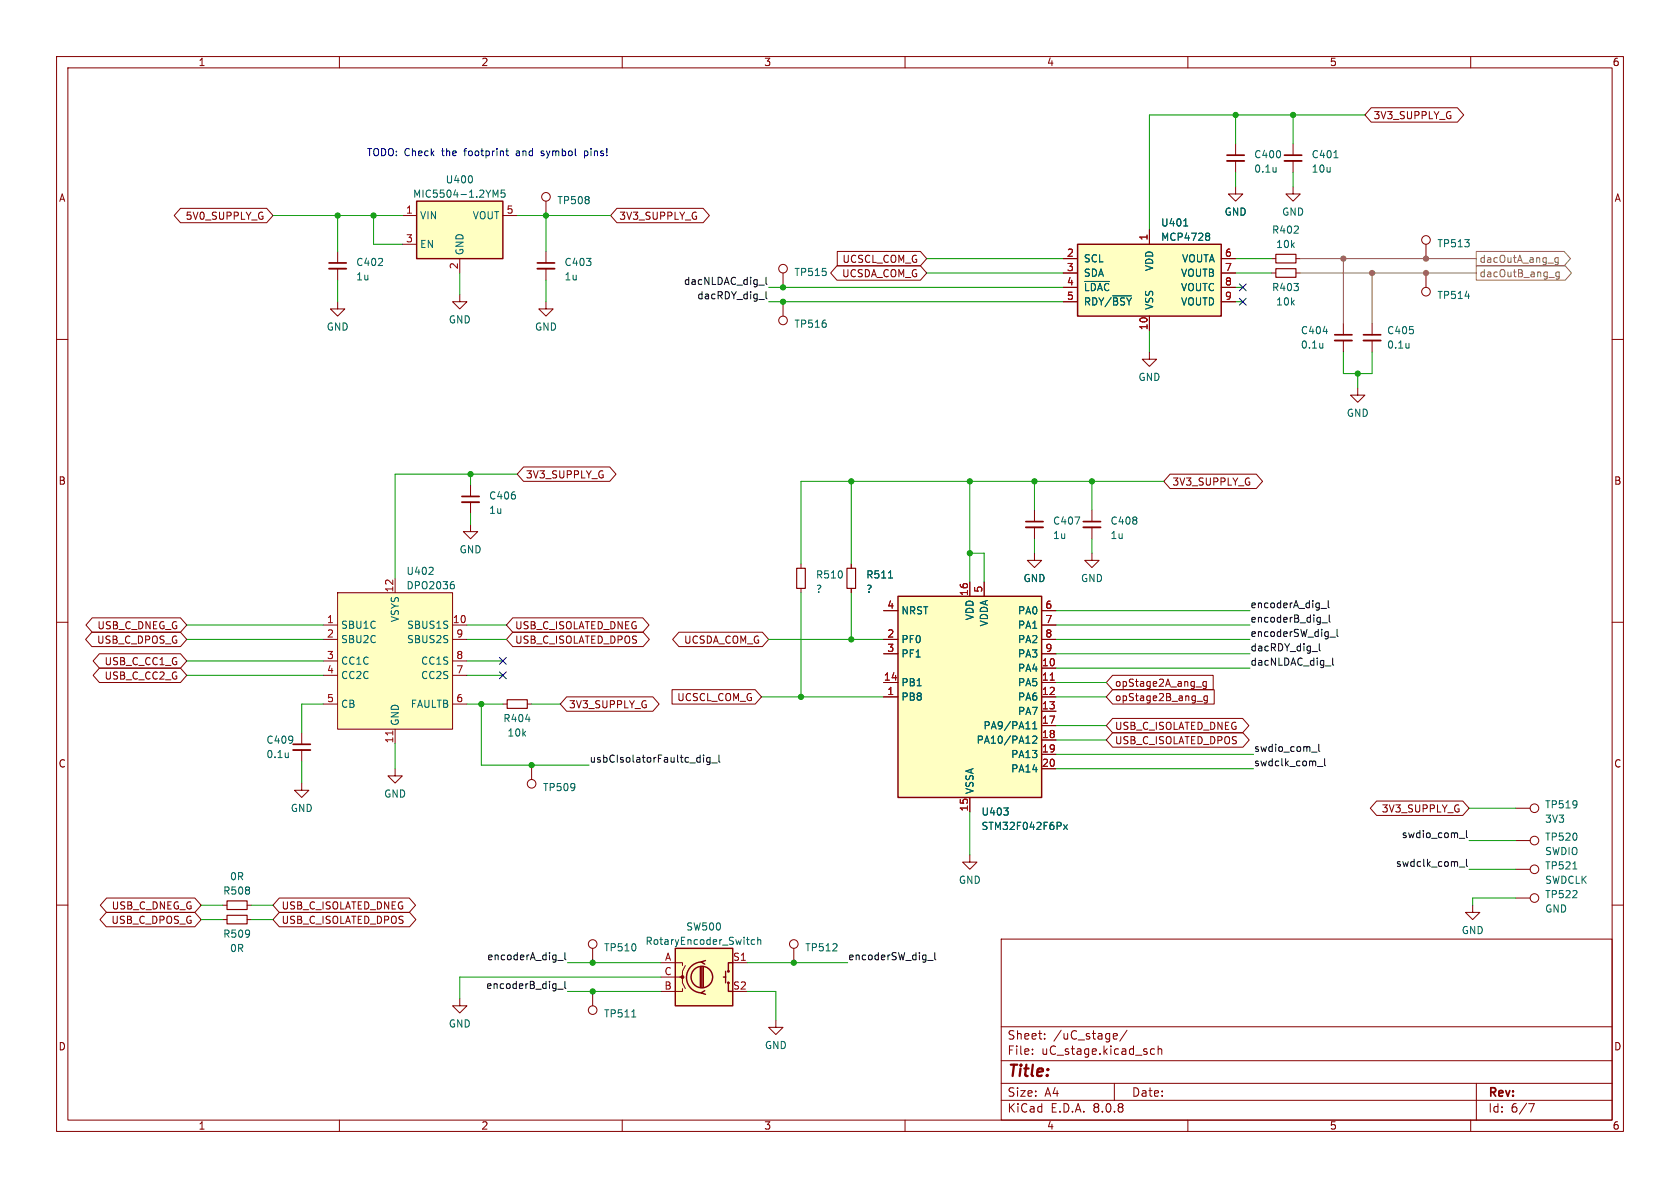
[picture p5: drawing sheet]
<svg xmlns="http://www.w3.org/2000/svg" width="297mm" height="210mm" viewBox="0 0 297 210" stroke-linecap="round" stroke-linejoin="round" font-family="sans-serif">
<g fill="none" stroke="#840000" stroke-width=".18">
<path d="M10 10h277v190h-277zM12 12h273v186h-273zM60 10v2M110 10v2M160 10v2M210 10v2M260 10v2M96.5 35.6v2.5M218.4 33v1.3h1.3l-1.3 1.3-1.2-1.3h1.2M218.4 25.4v2M218.4 28.4v2.1M228.6 33v1.3h1.3l-1.3 1.3-1.3-1.3h1.3"/>
<path d="M81.3 52.1v1.2h1.2l-1.2 1.3-1.3-1.3h1.3M96.5 53.3v1.3h1.3l-1.3 1.3-1.3-1.3h1.3M10 60h2M240 68.6v1.3h1.3l-1.3 1.2-1.2-1.2h1.2M285 60h2M182.9 97.8v1.3h1.2l-1.2 1.2-1.3-1.2h1.3M182.9 90.2v2M182.9 93.2v2.1M193 97.8v1.3h1.3l-1.3 1.2-1.2-1.2h1.2M10 110h2M285 110h2M10 160h2"/>
<path d="M140.3 167.6v2.6M177 166h108v32h-108zM285 160h2M60 198v2M110 198v2M160 198v2M177 194.5h108M177 191.5h108M177 187.5h108M177 181.5h108M182.5 186.3v.1M182.5 185.5v.1"/>
<path d="M184.7 183.6v.1M184.7 182.8v.1M197 191.5v3M197 182.7l.5 .1v.3l-.7 .1M197.5 183.6l-.5 .1M199.2 182.1l-1.2 2M203.5 186.3l.2 .1 .4-.1M204.1 185.5l-.4-.1-.2 .1M204.7 185.5l.3-.1 .3 .1 .1 .9M204.7 184.9v1.5M210 198v2M260 198v2"/>
<path d="M261 191.5v6.5M270.2 195.1h1l-.6 1.5"/>
<circle cx="96.5" cy="34.8" r=".76"/>
<circle cx="140.3" cy="166.9" r=".76"/>
</g>
<path d="M216.9 28.4h3.1M181.4 93.2h3" fill="none" stroke="#840000" stroke-width=".33"/>
<path d="M216.9 27.4h3.1M181.4 92.2h3" fill="none" stroke="#840000" stroke-width=".3"/>
<path d="M225.6 29.6v.8M225.6 30.3l-.1 .1M190 91.4h.9l-.6 1.3" fill="none" stroke="#006464" stroke-width=".18"/>
<path d="M190.5 43.2h25.4v12.7h-25.4z" fill="#ffffc2"/>
<path d="M190.5 43.2h25.4v12.7h-25.4z" fill="none" stroke="#840000" stroke-width=".25"/>
<g fill="none" stroke="#840000" stroke-width=".18">
<path d="M59.7 53.3v1.3h1.3l-1.3 1.3-1.3-1.3h1.3M96.5 44.5v2M96.5 47.5v2M188 45.7h2.5M188 48.3h2.5M188 50.8h2.5M188 53.3h2.5M203.2 40.6v2.6M203.2 55.9v2.5M215.9 45.7h2.5M215.9 48.3h2.5M215.9 50.8h2.5"/>
<path d="M215.9 53.3h2.5M237.5 57.2v2M242.6 57.2v2M203.2 62.2v1.3h1.3l-1.3 1.3-1.3-1.3h1.3M237.5 60.2v2M242.6 60.2v2M83.2 85.7v2.1M83.2 88.8v2M94 135.3v2.5M81.3 176.5v1.3h1.2l-1.2 1.3-1.3-1.3h1.3M104.8 175.3v2.5"/>
<circle cx="94" cy="138.6" r=".76"/>
<circle cx="104.8" cy="178.6" r=".76"/>
</g>
<path d="M209.3 39.9h.7M191.7 49.8h4.4M196.7 52.3h3.3M213.4 41.2h.2l.3 .3-.3 .3M213.4 41.8h.2M213.6 41.8l.3 .2v.2l-.2 .2-.3 .1M233.9 58.6h.8M233.9 60.7v.8M233.9 61.4l-.1 .1M249.1 60.7v.8M249.1 61.4l-.1 .1M111.7 179.8h.7" fill="none" stroke="#006464" stroke-width=".18"/>
<path d="M95 47.5h3M236 60.2h3M241 60.2h3.1M81.7 88.8h3" fill="none" stroke="#840000" stroke-width=".33"/>
<path d="M95 46.5h3M236 59.2h3M241 59.2h3.1M81.7 87.8h3" fill="none" stroke="#840000" stroke-width=".3"/>
<path d="M119.4 167.6h10.1v10.2h-10.1z" fill="#ffffc2"/>
<g fill="none" stroke="#840000" stroke-width=".25">
<path d="M119.4 167.6h10.1v10.2h-10.1zM123.8 170.9v3.6M124.1 170.1a2.73 2.73 0 0 0-2.7 2.7 2.73 2.73 0 0 0 2.7 2.7M124.1 170.9v3.6M124.3 170.9v3.6M124.6 175.1l-.6 .4 .7 .3M124.7 169.8l-.7 .3 .6 .3M127.9 172.7h.4M128.3 171.7v2M128.8 173.7v1.6h.7M129.5 170.2h-.7v1.5"/>
<circle cx="124.1" cy="172.7" r="1.9"/>
<circle cx="128.8" cy="173.7" r=".13"/>
<circle cx="128.8" cy="171.7" r=".13"/>
</g>
<circle cx="120.6" cy="172.7" r=".25" fill="#840000" stroke="#840000" stroke-width=".18"/>
<g fill="none" stroke="#840000" stroke-width=".18">
<path d="M138.4 53.3v2.6M224.8 45.7h.8M229.1 45.7h.8M252.1 43.2v2.5M252.1 48.3v2.5M83.2 92.7v1.3h1.3l-1.3 1.3-1.3-1.3h1.3M88.9 124.5h.8M93.2 124.5h.8M104.8 167.6v2.6M116.8 170.2h3.8v.5M116.8 172.7h3.8v1l.6 1.1M120.6 174.8v.5h-3.8"/>
<path d="M121.2 170.7l-.6 1v1h-.5M129.5 170.2h2.6M137.2 180.3v1.3h1.2l-1.2 1.3-1.3-1.3h1.3"/>
<circle cx="138.4" cy="56.6" r=".76"/>
<circle cx="252.1" cy="42.4" r=".76"/>
<circle cx="252.1" cy="51.6" r=".76"/>
<circle cx="104.8" cy="166.9" r=".76"/>
</g>
<path d="M259 52.4h.8M92.9 127.2h.8M133.4 166.2l-.4-.1-.2 .2 .1 .6h.5M134 166.2l.1-.1 .3 .1 .1 .7M134 165.7v1.2" fill="none" stroke="#006464" stroke-width=".18"/>
<path d="M225.6 45h3.5v1.5h-3.5zM89.7 123.7h3.5v1.5h-3.5z" fill="none" stroke="#840000" stroke-width=".2"/>
<path d="M73.7 35.6h15.2v10.1h-15.2z" fill="#ffffc2"/>
<path d="M73.7 35.6h15.2v10.1h-15.2z" fill="none" stroke="#840000" stroke-width=".25"/>
<g fill="none" stroke="#840000" stroke-width=".18">
<path d="M71.1 38.1h2.6M88.9 38.1h2.5M228.6 25.4v2M228.6 28.4v2.1M59.7 44.5v2M59.7 47.5v2M71.1 43.2h2.6M81.3 45.7v2.6M138.4 48.3v2.5M224.8 48.3h.8M229.1 48.3h.8M193 90.2v2"/>
<path d="M193 93.2v2.1M171.4 151.1v1.3h1.3l-1.3 1.3-1.2-1.3h1.2M268 148.6h2.5M268 153.7h2.5M268 158.8h2.5M268 142.9h2.5M260.3 160v1.3h1.3l-1.3 1.3-1.2-1.3h1.2"/>
<circle cx="138.4" cy="47.5" r=".76"/>
<circle cx="271.3" cy="158.7" r=".76"/>
<circle cx="271.3" cy="142.9" r=".76"/>
<circle cx="271.3" cy="153.7" r=".76"/>
<circle cx="271.3" cy="148.6" r=".76"/>
</g>
<path d="M83.5 31.3v.8M87.2 33.6l.4 .9 .4-.9v1.3M89.2 33.6h-.6v.6l.1-.1h.5l.1 .2-.1 .4-.1 .2-.5-.2M235.8 27.9h.7M278.1 153.6h.7" fill="none" stroke="#006464" stroke-width=".18"/>
<path d="M225.6 47.5h3.5v1.5h-3.5z" fill="none" stroke="#840000" stroke-width=".2"/>
<path d="M227.1 28.4h3M58.2 47.5h3M191.5 93.2h3.1" fill="none" stroke="#840000" stroke-width=".33"/>
<path d="M227.1 27.4h3M58.2 46.5h3M191.5 92.2h3.1" fill="none" stroke="#840000" stroke-width=".3"/>
<path d="M59.7 104.8h20.3v24.1h-20.3z" fill="#ffffc2"/>
<g fill="none" stroke="#840000" stroke-width=".18">
<path d="M141.6 99.7v.8M150.5 99.7v.8M57.1 110.5h2.6M57.1 113h2.6M57.1 116.8h2.6M57.1 119.4h2.6M59.7 104.8h20.3v24.1h-20.3zM69.8 102.2v2.6M80 110.5h2.5M80 113h2.5M80 116.8h2.5M80 119.4h2.5"/>
<path d="M141.6 104v.8M150.5 104v.8M53.3 138.4v1.3h1.3l-1.3 1.3-1.2-1.3h1.2M53.3 129.5v2.1M53.3 132.6v2M57.1 124.5h2.6M69.8 135.9v1.3h1.3l-1.3 1.2-1.2-1.2h1.2M69.8 128.9v2.5M80 124.5h2.5M39.4 162.6h.7M39.4 160h.7M43.7 162.6h.7"/>
<path d="M43.7 160h.7"/>
</g>
<path d="M69.4 129.2v.7" fill="none" stroke="#a90000" stroke-width=".18"/>
<path d="M75.8 101.5h.8M76.5 100.4v.4M79.8 103.3h.3l.2 .2v.5l-.5 .1M80 102.8h.2M157.1 102.2h.7M51 133.1v.8M51 133.8l-.1 .1" fill="none" stroke="#006464" stroke-width=".18"/>
<path d="M51.8 132.6h3.1" fill="none" stroke="#840000" stroke-width=".33"/>
<path d="M51.8 131.6h3.1" fill="none" stroke="#840000" stroke-width=".3"/>
<path d="M140.8 100.5h1.6v3.5h-1.6zM149.7 100.5h1.6v3.5h-1.6zM40.1 159.3h3.6v1.5h-3.6zM40.1 161.8h3.6v1.5h-3.6z" fill="none" stroke="#840000" stroke-width=".2"/>
<path d="M158.7 105.4h25.4v35.6h-25.4z" fill="#ffffc2"/>
<path d="M158.7 105.4h25.4v35.6h-25.4z" fill="none" stroke="#840000" stroke-width=".25"/>
<g fill="none" stroke="#840000" stroke-width=".18">
<path d="M242.4 19h15.3l1.1 1.3-1.1 1.3h-15.3l-1.1-1.3zM31.9 36.8h15.2l1.2 1.3-1.2 1.3h-15.2l-1.1-1.3zM109.1 36.8h15.2l1.1 1.3-1.1 1.3h-15.2l-1.2-1.3zM148 47h14.7l1.1 1.3-1.1 1.2h-14.7l-1.2-1.2zM148 44.4h14.7l1.1 1.3-1.1 1.3h-14.7zM188 45.7h2.5M188 48.3h2.5M188 50.8h2.5M188 53.3h2.5M203.2 40.6v2.6M203.2 55.9v2.5M215.9 45.7h2.5"/>
<path d="M215.9 48.3h2.5M215.9 50.8h2.5M215.9 53.3h2.5M92.6 82.5h15.2l1.1 1.3-1.1 1.3h-15.2l-1.2-1.3zM150.5 99.7v.8M206.9 83.8h15.2l1.1 1.3-1.1 1.3h-15.2l-1.2-1.3zM16.2 111.8h15.7l1.1 1.2-1.1 1.3h-15.7l-1.1-1.3zM16.3 109.2h15.6l1.1 1.3-1.1 1.3h-15.6l-1.1-1.3zM17.6 118.1h14.3l1.1 1.3-1.1 1.3h-14.3l-1.1-1.3zM17.6 115.6h14.3l1.1 1.2-1.1 1.3h-14.3l-1.1-1.3zM90.6 111.8h23.1l1.1 1.2-1.1 1.3h-23.1l-1.1-1.3zM90.6 109.2h23l1.1 1.3-1.1 1.3h-23l-1.1-1.3z"/>
<path d="M120 111.8h14.8l1.1 1.2-1.1 1.3h-14.8l-1.1-1.3zM150.5 104v.8M156.2 113h2.5M156.2 115.6h2.5M156.2 108h2.5M171.4 102.9v2.5M174 102.9v2.5M184.1 118.1h2.6M184.1 113h2.6M184.1 115.6h2.6M184.1 108h2.6M184.1 110.5h2.6"/>
<path d="M196.7 119.4h17.8v2.5h-17.8l-1.1-1.2zM100.2 123.2h15.2l1.1 1.3-1.1 1.2h-15.2l-1.1-1.2zM118.8 121.9h14.7l1.1 1.3-1.1 1.3h-14.7zM156.2 123.2h2.5M156.2 120.7h2.5M184.1 123.2h2.6M184.1 120.7h2.6M184.1 125.7h2.6M184.1 128.3h2.6M184.1 130.8h2.6M184.1 133.4h2.6M184.1 135.9h2.6"/>
<path d="M196.7 121.9h18v2.6h-18l-1.1-1.3zM196.7 129.5h23l1.1 1.3-1.1 1.3h-23l-1.1-1.3zM196.7 127h23l1.1 1.3-1.1 1.2h-23l-1.1-1.2zM211.4 121.4h1M211.6 124h1M213.3 120.5v1l-.3 .2h-.3M213.3 120.5h-.4l-.2 .2 .1 .6h.5M213.4 123v1l-.2 .3-.3-.1M213.4 123.1l-.3-.1-.3 .3 .2 .5h.4M18.8 158.7h15.6l1.2 1.3-1.2 1.3h-15.6l-1.1-1.3zM49.4 158.7h23l1.1 1.3-1.1 1.3h-23l-1.1-1.3zM171.4 141v2.5"/>
<path d="M243.4 141.6h15.2l1.1 1.3-1.1 1.2h-15.2l-1.2-1.2zM18.8 161.3h15.6l1.2 1.3-1.2 1.2h-15.6l-1.1-1.2zM49.4 161.3h23l1.1 1.3-1.1 1.2h-23l-1.1-1.2z"/>
</g>
<path d="M185.7 120.2h.7" fill="none" stroke="#a90000" stroke-width=".18"/>
<g fill="none" stroke="#006464" stroke-width=".18">
<path d="M209.3 39.9h.7M191.7 49.8h4.4M196.7 52.3h3.3M213.4 41.2h.2l.3 .3-.3 .3M213.4 41.8h.2M213.6 41.8l.3 .2v.2l-.2 .2-.3 .1M157.1 102.2h.7M182.6 128.8h.7M182.6 127.9l.3-.3v1.2M182.6 130.2l.5-.1 .2 .4-.8 .9h.8M177.4 142.8h.8l-.4 .5M178.2 143.4v.6"/>
<path d="M188 145.8l.7 .8M188.7 145.8l-.7 .8"/>
</g>
<path d="M229.9 45.7h31.1M229.9 48.3h31.1M237.5 45.7v11.5M242.6 48.3v8.9M261 47h15.7l1.1 1.3-1.1 1.2h-15.7zM261 44.4h15.5l1.1 1.3-1.1 1.3h-15.5zM273.8 49.1h1M275.5 45.5v1.1l-.3 .2h-.3M275.5 45.6l-.4-.1-.2 .3 .1 .5h.5M275.7 48.1v1l-.3 .3-.3-.1M275.7 48.1h-.4l-.3 .2 .2 .6h.5" fill="none" stroke="#8a8038" stroke-width=".18"/>
<g fill="none" stroke="#0f0f0f" stroke-width=".18">
<path d="M134.2 50.4h.9M134.2 52.9h.9M135.4 49v1.1l.2 .2M135.4 51.6v1l.2 .2M232 115.2h.9M233.2 113.8v1.1l.2 .2M233.5 107.6h1M233.7 110.1h1M234.3 117.7h1M234.8 106.2v1.1l.2 .1M235 108.7v1.1l.2 .2M235.1 112.6h1"/>
<path d="M235.6 116.3v1.1l.2 .2M236.4 111.2v1.1l.2 .2M124.4 133.5v.1M124.4 133.9v.8M125.5 133.9v1l-.2 .3-.3-.1M125.5 134l-.3-.1-.3 .2 .1 .6h.5M125.8 134.9h1M127.1 133.5v1.1l.2 .1M231.9 133h.9M232.9 135.5h1M233.1 131.6v1.1l.2 .1M234.2 134.1v1.1l.2 .2"/>
<path d="M258 153.3h.9M258 148.2h.9M259.3 151.9v1.1l.1 .2M259.3 146.8v1.1l.1 .2M98.6 169.8h1M98.6 174.9h1M99.9 168.4v1.1l.1 .2M99.9 173.5v1.1l.1 .1M164 169.8h1M165.3 168.4v1.1l.1 .2"/>
</g>
<path d="M89.4 26.7h.5M89.6 26.3v1l.3 .2M95.7 27.5h.1M95.8 26.7l-.1 .2 .1 .2M103.3 27.5h.4M103.3 26.7v1.2M103.7 26.7h-.4" fill="none" stroke="#0000c2" stroke-width=".18"/>
<g fill="none" stroke="#009600" stroke-width=".18">
<path d="M48.3 38.1h22.8M59.7 38.1v6.4M66 38.1v5.1h5.1M91.4 38.1h16.5M96.5 38.1v6.4M218.4 20.3v5.1M218.4 30.5v2.5M228.6 20.3v5.1M228.6 30.5v2.5M241.3 20.3h-38.1v20.3M59.7 49.5v3.8M81.3 48.3v3.8"/>
<path d="M96.5 49.5v3.8M135.9 53.3h52.1M135.9 50.8h52.1M163.8 48.3h24.2M163.8 45.7h24.2M203.2 58.4v3.8M218.4 53.3h1.3M218.4 50.8h1.3M218.4 48.3h6.4M218.4 45.7h6.4M237.5 62.2v3.8h5.1v-3.8M240 66v2.6"/>
<path d="M83.2 83.8v1.9M83.2 90.8v1.9M91.4 83.8h-21.6v18.4M150.5 85.1v14.6M171.4 97.8h2.6v5.1M171.4 85.1v17.8M182.9 85.1v5.1M182.9 95.3v2.5M193 85.1v5.1M193 95.3v2.5M205.7 85.1h-64.1v14.6M33 119.4h24.1"/>
<path d="M33 113h24.1M33 116.8h24.1M33 110.5h24.1M82.5 119.4h6.4M82.5 113h7M82.5 116.8h6.4M82.5 110.5h7M135.9 113h20.3M141.6 104.8v18.4M150.5 104.8v8.2M186.7 113h34.3M186.7 110.5h34.3"/>
<path d="M186.7 108h34.3M186.7 118.1h34.3M186.7 115.6h34.3M53.3 134.6v3.8M57.1 124.5h-3.8v5M69.8 131.4v4.5M82.5 124.5h6.4M85.1 124.5v10.8h19M94 124.5h5.1M134.6 123.2h21.6M186.7 123.2h8.9M186.7 130.8h8.9"/>
<path d="M186.7 120.7h8.9M186.7 128.3h8.9M186.7 135.9h34.9M186.7 133.4h34.9M171.4 143.5v7.6M259.7 148.6h8.3M259.7 153.7h8.3M259.7 142.9h8.3M268 158.8h-7.7v1.2M35.6 160h3.8M35.6 162.6h3.8M44.4 160h3.9"/>
<path d="M44.4 162.6h3.9M100.3 170.2h16.5M100.3 175.3h16.5M116.8 172.7h-35.5v3.8M132.1 170.2h17.8M132.1 175.3h5.1v5"/>
</g>
<path d="M219.1 50.2l1.2 1.2M219.1 52.7l1.2 1.2M220.3 50.2l-1.2 1.2M220.3 52.7l-1.2 1.2M88.3 118.8l1.2 1.2M88.3 116.2l1.2 1.2M89.5 118.8l-1.2 1.2M89.5 116.2l-1.2 1.2" fill="none" stroke="#000084" stroke-width=".18"/>
<g fill="#8a8038" stroke="#8a8038" stroke-width=".18">
<circle cx="237.5" cy="45.7" r=".46"/>
<circle cx="252.1" cy="45.7" r=".46"/>
<circle cx="242.6" cy="48.3" r=".46"/>
<circle cx="252.1" cy="48.3" r=".46"/>
</g>
<g fill="#009600" stroke="#009600" stroke-width=".18">
<circle cx="218.4" cy="20.3" r=".46"/>
<circle cx="228.6" cy="20.3" r=".46"/>
<circle cx="140.3" cy="170.2" r=".46"/>
<circle cx="104.8" cy="175.3" r=".46"/>
<circle cx="104.8" cy="170.2" r=".46"/>
<circle cx="94" cy="135.3" r=".46"/>
<circle cx="171.4" cy="97.8" r=".46"/>
<circle cx="182.9" cy="85.1" r=".46"/>
<circle cx="150.5" cy="85.1" r=".46"/>
<circle cx="171.4" cy="85.1" r=".46"/>
<circle cx="193" cy="85.1" r=".46"/>
<circle cx="96.5" cy="38.1" r=".46"/>
<circle cx="138.4" cy="50.8" r=".46"/>
<circle cx="138.4" cy="53.3" r=".46"/>
<circle cx="83.2" cy="83.8" r=".46"/>
<circle cx="66" cy="38.1" r=".46"/>
<circle cx="59.7" cy="38.1" r=".46"/>
<circle cx="240" cy="66" r=".46"/>
<circle cx="85.1" cy="124.5" r=".46"/>
<circle cx="150.5" cy="113" r=".46"/>
<circle cx="141.6" cy="123.2" r=".46"/>
</g>
<text font-size="2.8" fill="#840000" x="178" y="190.9">Title:</text>
<g font-size="2.1" fill="#840000">
<text x="178" y="184">Sheet:</text>
<text x="186.2" y="184">/uC_stage/</text>
<text x="178" y="186.7">File:</text>
<text x="184.1" y="186.7">uC_stage.kicad_sch</text>
<text x="178" y="196.9">KiCad</text>
<text x="178" y="194.1">Size:</text>
<text x="184.7" y="194.1">A4</text>
<text x="185.7" y="196.9">E.D.A.</text>
<text x="193.3" y="196.9">8.0.8</text>
<text x="200" y="194.1">Date:</text>
<text x="263" y="194.3">Rev:</text>
<text x="263" y="196.9">Id:</text>
<text x="267.1" y="196.9">6/7</text>
</g>
<g font-size="1.8" fill="#840000">
<text x="35" y="11.9">1</text>
<text x="85" y="11.9">2</text>
<text x="135" y="11.9">3</text>
<text x="185" y="11.9">4</text>
<text x="235" y="11.9">5</text>
<text x="285" y="11.9">6</text>
<text x="242.7" y="21.3">3V3_SUPPLY_G</text>
<text x="10.3" y="35.9">A</text>
<text x="285.3" y="35.9">A</text>
<text x="32.7" y="39.1">5V0_SUPPLY_G</text>
<text x="109.4" y="39.1">3V3_SUPPLY_G</text>
<text x="148.8" y="46.7">UCSCL_COM_G</text>
<text x="148.8" y="49.2">UCSDA_COM_G</text>
<text x="10.3" y="85.9">B</text>
<text x="92.9" y="84.8">3V3_SUPPLY_G</text>
<text x="207.2" y="86">3V3_SUPPLY_G</text>
<text x="285.3" y="85.9">B</text>
<text x="17.1" y="114">USB_C_DPOS_G</text>
<text x="17.1" y="111.4">USB_C_DNEG_G</text>
<text x="91" y="114">USB_C_ISOLATED_DPOS</text>
<text x="91" y="111.4">USB_C_ISOLATED_DNEG</text>
<text x="120.8" y="114">UCSDA_COM_G</text>
<text x="18.4" y="117.8">USB_C_CC1_G</text>
<text x="18.4" y="120.3">USB_C_CC2_G</text>
<text x="100.5" y="125.4">3V3_SUPPLY_G</text>
<text x="119.6" y="124.1">UCSCL_COM_G</text>
<text x="197" y="124.1">opStage2B_ang_g</text>
<text x="197" y="121.6">opStage2A_ang_g</text>
<text x="197" y="131.8">USB_C_ISOLATED_DPOS</text>
<text x="197" y="129.2">USB_C_ISOLATED_DNEG</text>
<text x="10.3" y="135.9">C</text>
<text x="285.3" y="135.9">C</text>
<text x="244.2" y="143.8">3V3_SUPPLY_G</text>
<text x="19.7" y="161">USB_C_DNEG_G</text>
<text x="49.7" y="161">USB_C_ISOLATED_DNEG</text>
<text x="19.6" y="163.5">USB_C_DPOS_G</text>
<text x="49.7" y="163.5">USB_C_ISOLATED_DPOS</text>
<text x="10.3" y="185.9">D</text>
<text x="285.3" y="185.9">D</text>
<text x="35" y="199.9">1</text>
<text x="85" y="199.9">2</text>
<text x="135" y="199.9">3</text>
<text x="185" y="199.9">4</text>
<text x="235" y="199.9">5</text>
<text x="285" y="199.9">6</text>
</g>
<g font-size="1.8" fill="#0000c2">
<text x="64.8" y="27.7">TODO: Check</text>
<text x="78.2" y="27.7">the</text>
<text x="82.4" y="27.7">footprint</text>
<text x="91.7" y="27.7">and</text>
<text x="96.3" y="27.7">symbol</text>
<text x="104.1" y="27.7">pins!</text>
</g>
<g font-size="1.8" fill="#006464">
<text x="221.6" y="28.2">C400</text>
<text x="231.8" y="28.2">C401</text>
<text x="72.9" y="35.2">MIC5504-1.2YM5</text>
<text x="78.7" y="32.6">U400</text>
<text x="221.6" y="30.7">0.1u</text>
<text x="231.8" y="30.7">10u</text>
<text x="74.2" y="39">VIN</text>
<text x="83.5" y="39">VOUT</text>
<text x="98.4" y="36.3">TP508</text>
<text x="205.2" y="40.2">U401</text>
<text x="216.4" y="38.3">GND</text>
<text x="224.8" y="41.5">R402</text>
<text x="226.6" y="38.3">GND</text>
<text x="62.9" y="47.2">C402</text>
<text x="74.2" y="44">EN</text>
<text x="82.1" y="45.2" transform="rotate(-90 82.1 45.2)">GND</text>
<text x="99.7" y="47.2">C403</text>
<text x="191.5" y="46.6">SCL</text>
<text x="205.2" y="42.8">MCP4728</text>
<text x="208.9" y="46.6">VOUTA</text>
<text x="225.5" y="44">10k</text>
<text x="254" y="43.9">TP513</text>
<text x="62.9" y="49.8">1u</text>
<text x="99.7" y="49.8">1u</text>
<text x="140.3" y="49">TP515</text>
<text x="191.5" y="49.1">SDA</text>
<text x="191.5" y="51.7">~{LDAC}</text>
<text x="204.1" y="48" transform="rotate(-90 204.1 48)">VDD</text>
<text x="208.7" y="49.1">VOUTB</text>
<text x="208.7" y="51.7">VOUTC</text>
<text x="224.8" y="51.7">R403</text>
<text x="254" y="53.1">TP514</text>
<text x="57.7" y="58.6">GND</text>
<text x="79.2" y="57.4">GND</text>
<text x="94.5" y="58.6">GND</text>
<text x="140.3" y="58.1">TP516</text>
<text x="191.5" y="54.2">RDY/~{BSY}</text>
<text x="204.1" y="54.9" transform="rotate(-90 204.1 54.9)">VSS</text>
<text x="208.7" y="54.2">VOUTD</text>
<text x="225.5" y="54.2">10k</text>
<text x="229.9" y="59.3">C404</text>
<text x="245.1" y="59.3">C405</text>
<text x="229.9" y="61.8">0.1u</text>
<text x="245.1" y="61.8">0.1u</text>
<text x="201.2" y="67.5">GND</text>
<text x="238" y="73.9">GND</text>
<text x="86.4" y="88.5">C406</text>
<text x="86.4" y="91">1u</text>
<text x="186.1" y="92.9">C407</text>
<text x="186.1" y="95.5">1u</text>
<text x="196.2" y="92.9">C408</text>
<text x="196.2" y="95.5">1u</text>
<text x="71.8" y="101.8">U402</text>
<text x="81.1" y="98">GND</text>
<text x="71.8" y="104.4">DPO2036</text>
<text x="144.2" y="102.5">R510</text>
<text x="144.2" y="105">?</text>
<text x="153" y="102.5">R511</text>
<text x="153" y="105">?</text>
<text x="180.8" y="103.1">GND</text>
<text x="191" y="103.1">GND</text>
<text x="60.2" y="111.4">SBU1C</text>
<text x="60.2" y="113.9">SBU2C</text>
<text x="70.7" y="110.1" transform="rotate(-90 70.7 110.1)">VSYS</text>
<text x="71.9" y="111.4">SBUS1S</text>
<text x="71.9" y="113.9">SBUS2S</text>
<text x="159.3" y="113.9">PF0</text>
<text x="159.3" y="108.8">NRST</text>
<text x="172.3" y="109.7" transform="rotate(-90 172.3 109.7)">VDD</text>
<text x="174.9" y="110.8" transform="rotate(-90 174.9 110.8)">VDDA</text>
<text x="179.9" y="108.8">PA0</text>
<text x="179.9" y="111.4">PA1</text>
<text x="179.9" y="113.9">PA2</text>
<text x="60.2" y="117.7">CC1C</text>
<text x="74.3" y="117.7">CC1S</text>
<text x="159.3" y="116.4">PF1</text>
<text x="179.9" y="119">PA4</text>
<text x="179.9" y="116.4">PA3</text>
<text x="60.2" y="120.2">CC2C</text>
<text x="60.2" y="125.3">CB</text>
<text x="72.5" y="125.3">FAULTB</text>
<text x="74.3" y="120.2">CC2S</text>
<text x="159.3" y="124.1">PB8</text>
<text x="159.3" y="121.5">PB1</text>
<text x="179.9" y="121.5">PA5</text>
<text x="179.9" y="124.1">PA6</text>
<text x="47" y="131.7">C409</text>
<text x="70.7" y="128.4" transform="rotate(-90 70.7 128.4)">GND</text>
<text x="88.9" y="127.9">R404</text>
<text x="89.6" y="130.4">10k</text>
<text x="172.6" y="131.7">PA10/PA12</text>
<text x="173.8" y="129.1">PA9/PA11</text>
<text x="179.9" y="126.6">PA7</text>
<text x="47" y="134.2">0.1u</text>
<text x="178.7" y="134.2">PA13</text>
<text x="178.7" y="136.8">PA14</text>
<text x="51.3" y="143.7">GND</text>
<text x="67.8" y="141.2">GND</text>
<text x="95.9" y="140.1">TP509</text>
<text x="172.3" y="140.5" transform="rotate(-90 172.3 140.5)">VSSA</text>
<text x="273.1" y="143.1">TP519</text>
<text x="173.4" y="144.4">U403</text>
<text x="173.4" y="146.9">STM32F042F6Px</text>
<text x="273.1" y="148.8">TP520</text>
<text x="273.1" y="145.6">3V3</text>
<text x="40.6" y="155.8">0R</text>
<text x="273.1" y="153.9">TP521</text>
<text x="273.1" y="151.4">SWDIO</text>
<text x="39.4" y="158.3">R508</text>
<text x="169.4" y="156.4">GND</text>
<text x="273.1" y="159">TP522</text>
<text x="273.1" y="161.5">GND</text>
<text x="273.1" y="156.4">SWDCLK</text>
<text x="39.4" y="166">R509</text>
<text x="114" y="167.2">RotaryEncoder_Switch</text>
<text x="121.2" y="164.7">SW500</text>
<text x="258.3" y="165.3">GND</text>
<text x="40.6" y="168.5">0R</text>
<text x="106.7" y="168.4">TP510</text>
<text x="142.2" y="168.4">TP512</text>
<text x="79.2" y="181.8">GND</text>
<text x="106.7" y="180.1">TP511</text>
<text x="135.1" y="185.6">GND</text>
</g>
<g font-size="1.8" fill="#a90000">
<text x="71.7" y="37.8">1</text>
<text x="89.5" y="37.8">5</text>
<text x="71.7" y="42.9">3</text>
<text x="81" y="47.7" transform="rotate(-90 81 47.7)">2</text>
<text x="188.5" y="45.5">2</text>
<text x="202.9" y="42.6" transform="rotate(-90 202.9 42.6)">1</text>
<text x="216.5" y="45.5">6</text>
<text x="188.5" y="48">3</text>
<text x="188.5" y="50.5">4</text>
<text x="188.5" y="53.1">5</text>
<text x="216.5" y="48">7</text>
<text x="216.5" y="50.5">8</text>
<text x="216.5" y="53.1">9</text>
<text x="202.9" y="58.5" transform="rotate(-90 202.9 58.5)">10</text>
<text x="69.6" y="104.8" transform="rotate(-90 69.6 104.8)">12</text>
<text x="156.8" y="107.7">4</text>
<text x="171.2" y="105.5" transform="rotate(-90 171.2 105.5)">16</text>
<text x="173.7" y="104.8" transform="rotate(-90 173.7 104.8)">5</text>
<text x="184.7" y="107.7">6</text>
<text x="57.7" y="110.2">1</text>
<text x="57.7" y="112.8">2</text>
<text x="80" y="110.2">10</text>
<text x="80.6" y="112.8">9</text>
<text x="156.8" y="112.8">2</text>
<text x="184.7" y="110.2">7</text>
<text x="184.7" y="112.8">8</text>
<text x="57.7" y="116.6">3</text>
<text x="57.7" y="119.1">4</text>
<text x="80.6" y="119.1">7</text>
<text x="80.6" y="116.6">8</text>
<text x="156.8" y="115.3">3</text>
<text x="184.1" y="117.9">10</text>
<text x="184.7" y="115.3">9</text>
<text x="57.7" y="124.2">5</text>
<text x="80.6" y="124.2">6</text>
<text x="156.2" y="120.4">14</text>
<text x="156.8" y="122.9">1</text>
<text x="184.1" y="120.4">11</text>
<text x="184.1" y="122.9">12</text>
<text x="184.1" y="125.5">13</text>
<text x="69.6" y="131.5" transform="rotate(-90 69.6 131.5)">11</text>
<text x="184.1" y="128">17</text>
<text x="184.1" y="130.6">18</text>
<text x="184.1" y="133.1">19</text>
<text x="184.1" y="135.6">20</text>
<text x="171.2" y="143.6" transform="rotate(-90 171.2 143.6)">15</text>
<text x="117.4" y="172.5">C</text>
<text x="117.5" y="169.9">A</text>
<text x="129.5" y="169.9">S1</text>
<text x="117.4" y="175">B</text>
<text x="129.5" y="175">S2</text>
</g>
<g font-size="1.8" fill="#8a8038">
<text x="261.5" y="46.7">dacOutA_ang_g</text>
<text x="261.5" y="49.2">dacOutB_ang_g</text>
</g>
<g font-size="1.8" fill="#0f0f0f">
<text x="120.8" y="50.5">dacNLDAC_dig_l</text>
<text x="123.2" y="53">dacRDY_dig_l</text>
<text x="221" y="107.6">encoderA_dig_l</text>
<text x="221" y="112.7">encoderSW_dig_l</text>
<text x="221" y="110.1">encoderB_dig_l</text>
<text x="221" y="115.2">dacRDY_dig_l</text>
<text x="221" y="117.8">dacNLDAC_dig_l</text>
<text x="104.1" y="134.9">usbCIsolatorFaultc_dig_l</text>
<text x="221.6" y="135.5">swdclk_com_l</text>
<text x="221.6" y="133">swdio_com_l</text>
<text x="247.7" y="148.2">swdio_com_l</text>
<text x="246.7" y="153.3">swdclk_com_l</text>
<text x="86" y="169.8">encoderA_dig_l</text>
<text x="149.9" y="169.8">encoderSW_dig_l</text>
<text x="85.9" y="174.9">encoderB_dig_l</text>
</g>
</svg>
